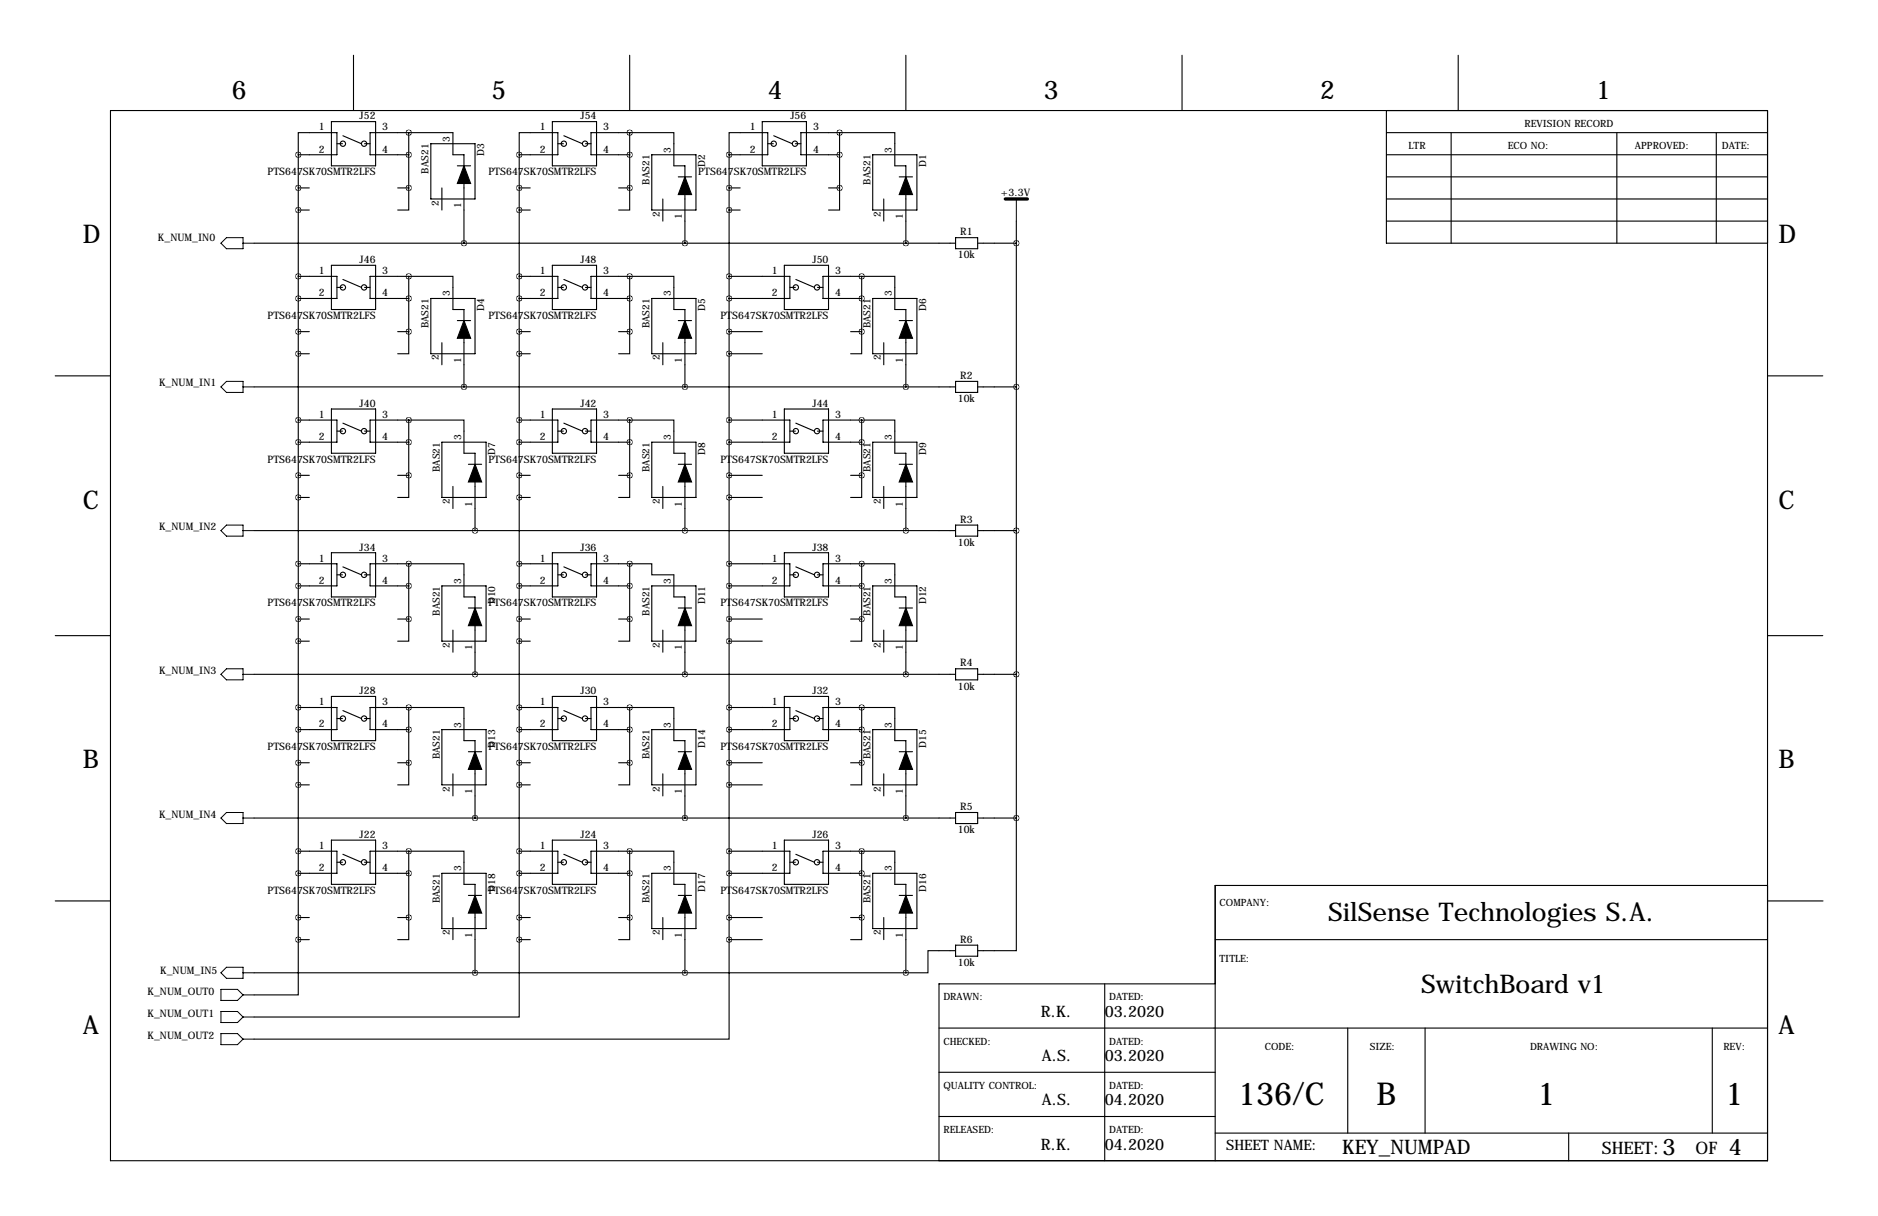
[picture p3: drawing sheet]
<svg xmlns="http://www.w3.org/2000/svg" width="432mm" height="279mm" viewBox="0 0 432 279" stroke-linecap="round" stroke-linejoin="round" font-family="sans-serif">
<g fill="none" stroke="#000" stroke-width=".25">
<path d="M81.3 12.7v12.7M144.8 12.7v12.7M208.3 12.7v12.7M271.8 12.7v12.7M335.3 12.7v12.7M25.4 25.4h381v241.3h-381zM68.6 30.5h8.9v5.1h-8.9zM68.6 35.6v180.3M76.2 27.9h10.2v10.2h-10.2zM77.5 33h1.2M78.8 31.2l4.3 1.8M83.8 33h1.3"/>
<path d="M94 35.6h-8.9v-5.1h19v5.1h2.6v2.5M94 30.5v12.7M99.1 33h10.1v12.7h-10.1zM105.2 38.1h3M119.4 30.5h8.9v5.1h-8.9zM119.4 35.6v180.3M127 27.9h10.2v10.2h-10.2zM128.3 33h1.2M129.6 31.2l4.3 1.8M134.6 33h1.3M144.8 30.5h10.1v7.6h2.6v2.5M144.8 30.5v12.7"/>
<path d="M144.8 30.5h-8.9v5.1h8.9M149.9 35.6h10.1v12.7h-10.1zM167.6 30.5h8.9v5.1h-8.9zM167.6 35.6v180.3M175.3 27.9h10.1v10.2h-10.1zM176.5 33h1.3M177.9 31.2l4.3 1.8M182.9 33h1.2M193 30.5h12.7v7.6h2.6v2.5M193 30.5h-8.9v5.1h8.9M193 30.5v12.7M200.7 35.6h10.1v12.7h-10.1z"/>
<path d="M318.8 30.5h87.6M318.8 35.6h87.6M318.8 25.4v30.5h87.6M333.7 30.5v25.4M371.8 30.5v25.4M394.6 30.5v25.4M58.4 55.9h161.3M68.6 48.3h2.5M68.6 43.2h2.5M91.4 43.2h2.6M94 43.2v5.1h-2.6M101.6 43.2v5.1"/>
<path d="M106.7 42.2v13.7M119.4 48.3h2.5M119.4 43.2h2.5M142.2 43.2h2.6M144.8 43.2v5.1h-2.6M152.4 45.7v5.1M156 40.6h3M157.5 44.7v11.2M167.6 48.3h2.6M167.6 43.2h2.6M190.5 43.2h2.5M193 43.2v5.1h-2.5"/>
<path d="M203.2 45.7v5.1M206.8 40.6h3M208.3 44.7v11.2M219.7 54.6h5.1v2.6h-5.1zM224.8 55.9h8.9M233.7 50.8v137.2M318.8 45.7h87.6M318.8 50.8h87.6M318.8 40.6h87.6M68.6 63.5h8.9v5.1h-8.9M68.6 76.2h2.5M76.2 61h10.2v10.1h-10.2z"/>
<path d="M77.5 66h1.2M78.8 64.2l4.3 1.8M83.8 66h1.3M91.4 76.2h2.6M94 63.5h10.1v7.6h2.6v2.6M94 76.2v5.1h-2.6M94 63.5h-8.9v5.1h8.9M94 63.5v12.7M99.1 68.6h10.1v12.7h-10.1zM101.6 78.7v5.1M105.2 73.7h3M106.7 77.7v11.2"/>
<path d="M119.4 63.5h8.9v5.1h-8.9M119.4 76.2h2.5M127 61h10.2v10.1h-10.2zM128.3 66h1.2M129.6 64.2l4.3 1.8M134.6 66h1.3M142.2 76.2h2.6M144.8 63.5h10.1v7.6h2.6v2.6M144.8 76.2v5.1h-2.6M144.8 63.5v12.7M144.8 63.5h-8.9v5.1h8.9M149.9 68.6h10.1v12.7h-10.1z"/>
<path d="M152.4 78.7v5.1M156 73.7h3M157.5 77.7v11.2M167.6 63.5h14v5.1h-14M167.6 76.2h7.7M180.3 61h10.2v10.1h-10.2zM181.6 66h1.3M183 64.2l4.2 1.8M188 66h1.2M195.6 76.2h2.5M198.1 63.5h7.6v7.6h2.6v2.6M198.1 76.2v5.1h-2.5"/>
<path d="M198.1 63.5h-8.9v5.1h8.9M198.1 63.5v12.7M200.7 68.6h10.1v12.7h-10.1zM203.2 78.7v5.1M206.8 73.7h3M208.3 77.7v11.2M12.7 86.4h12.7M58.4 88.9h161.3M68.6 96.5h8.9v5.1h-8.9M68.6 81.3h2.5M76.2 94h10.2v10.1h-10.2zM77.5 99.1h1.2"/>
<path d="M78.8 97.2l4.3 1.9M83.8 99.1h1.3M94 96.5h12.7v7.6h2.5v2.6M94 96.5h-8.9v5.1h8.9M94 96.5v12.7M119.4 96.5h8.9v5.1h-8.9M119.4 81.3h2.5M127 94h10.2v10.1h-10.2zM128.3 99.1h1.2M129.6 97.2l4.3 1.9M134.6 99.1h1.3M144.8 96.5h10.1v7.6h2.6v2.6"/>
<path d="M144.8 96.5v12.7M144.8 96.5h-8.9v5.1h8.9M167.6 96.5h14v5.1h-14M167.6 81.3h7.7M180.3 94h10.2v10.1h-10.2zM181.6 99.1h1.3M183 97.2l4.2 1.9M188 99.1h1.2M198.1 96.5h7.6v7.6h2.6v2.6M198.1 96.5h-8.9v5.1h8.9M198.1 96.5v12.7M219.7 87.6h5.1v2.6h-5.1z"/>
<path d="M224.8 88.9h8.9M406.4 86.4h12.7M68.6 114.3h2.5M68.6 109.2h2.5M91.4 109.2h2.6M94 109.2v5.1h-2.6M101.6 101.6h10.2v12.7h-10.2zM104.1 111.8v5M107.7 106.7h3M109.2 110.7v11.2M119.4 114.3h2.5M119.4 109.2h2.5"/>
<path d="M142.2 109.2h2.6M144.8 109.2v5.1h-2.6M149.9 101.6h10.1v12.7h-10.1zM152.4 111.8v5M156 106.7h3M157.5 110.7v11.2M167.6 114.3h7.7M167.6 109.2h7.7M195.6 109.2h2.5M198.1 109.2v5.1h-2.5M200.7 101.6h10.1v12.7h-10.1zM203.2 111.8v5"/>
<path d="M206.8 106.7h3M208.3 110.7v11.2M58.4 121.9h161.3M68.6 129.5h8.9v5.1h-8.9M76.2 127h10.2v10.2h-10.2zM77.5 132.1h1.2M78.8 130.3l4.3 1.8M83.8 132.1h1.3M94 129.5h12.7v7.7h2.5v2.5M94 129.5h-8.9v5.1h8.9M94 129.5v12.7M101.6 134.6h10.2v12.7h-10.2z"/>
<path d="M107.7 139.7h3M119.4 129.5h8.9v5.1h-8.9M127 127h10.2v10.2h-10.2zM128.3 132.1h1.2M129.6 130.3l4.3 1.8M134.6 132.1h1.3M144.8 129.5h5.1v2.6h5v5.1h2.6v2.5M144.8 129.5v12.7M144.8 129.5h-8.9v5.1h8.9M149.9 134.6h10.1v12.7h-10.1zM156 139.7h3M167.6 129.5h14v5.1h-14"/>
<path d="M180.3 127h10.2v10.2h-10.2zM181.6 132.1h1.3M183 130.3l4.2 1.8M188 132.1h1.2M198.1 129.5h7.6v7.7h2.6v2.5M198.1 129.5h-8.9v5.1h8.9M198.1 129.5v12.7M200.7 134.6h10.1v12.7h-10.1zM206.8 139.7h3M219.7 120.7h5.1v2.5h-5.1zM224.8 121.9h8.9M12.7 146h12.7"/>
<path d="M58.4 154.9h161.3M68.6 147.3h2.5M68.6 142.2h2.5M91.4 142.2h2.6M94 142.2v5.1h-2.6M104.1 144.8v5.1M109.2 143.8v11.1M119.4 147.3h2.5M119.4 142.2h2.5M142.2 142.2h2.6M144.8 142.2v5.1h-2.6M152.4 144.8v5.1"/>
<path d="M157.5 143.8v11.1M167.6 147.3h7.7M167.6 142.2h7.7M195.6 142.2h2.5M198.1 142.2v5.1h-2.5M203.2 144.8v5.1M208.3 143.8v11.1M219.7 153.7h5.1v2.5h-5.1zM224.8 154.9h8.9M406.4 146h12.7M68.6 162.6h8.9v5h-8.9M68.6 175.3h2.5"/>
<path d="M76.2 160h10.2v10.2h-10.2zM77.5 165.1h1.2M78.8 163.3l4.3 1.8M83.8 165.1h1.3M91.4 175.3h2.6M94 162.6h12.7v7.6h2.5v2.5M94 175.3v5h-2.6M94 162.6h-8.9v5h8.9M94 162.6v12.7M101.6 167.6h10.2v12.7h-10.2zM104.1 177.8v5.1M107.7 172.7h3"/>
<path d="M109.2 176.8v11.2M119.4 162.6h8.9v5h-8.9M119.4 175.3h2.5M127 160h10.2v10.2h-10.2zM128.3 165.1h1.2M129.6 163.3l4.3 1.8M134.6 165.1h1.3M142.2 175.3h2.6M144.8 162.6h10.1v7.6h2.6v2.5M144.8 175.3v5h-2.6M144.8 162.6v12.7M144.8 162.6h-8.9v5h8.9"/>
<path d="M149.9 167.6h10.1v12.7h-10.1zM152.4 177.8v5.1M156 172.7h3M157.5 176.8v11.2M167.6 162.6h14v5h-14M167.6 175.3h7.7M180.3 160h10.2v10.2h-10.2zM181.6 165.1h1.3M183 163.3l4.2 1.8M188 165.1h1.2M195.6 175.3h2.5M198.1 162.6h7.6v7.6h2.6v2.5"/>
<path d="M198.1 175.3v5h-2.5M198.1 162.6h-8.9v5h8.9M198.1 162.6v12.7M200.7 167.6h10.1v12.7h-10.1zM203.2 177.8v5.1M206.8 172.7h3M208.3 176.8v11.2M58.4 188h161.3M68.6 195.6h8.9v5.1h-8.9M68.6 180.3h2.5M76.2 193h10.2v10.2h-10.2zM77.5 198.1h1.2"/>
<path d="M78.8 196.3l4.3 1.8M83.8 198.1h1.3M94 195.6h12.7v7.6h2.5v2.5M94 195.6h-8.9v5.1h8.9M94 195.6v15.2M119.4 195.6h8.9v5.1h-8.9M119.4 180.3h2.5M127 193h10.2v10.2h-10.2zM128.3 198.1h1.2M129.6 196.3l4.3 1.8M134.6 198.1h1.3M144.8 195.6h10.1v7.6h2.6v2.5"/>
<path d="M144.8 195.6v15.2M144.8 195.6h-8.9v5.1h8.9M167.6 195.6h14v5.1h-14M167.6 180.3h7.7M180.3 193h10.2v10.2h-10.2zM181.6 198.1h1.3M183 196.3l4.2 1.8M188 198.1h1.2M198.1 195.6h7.6v7.6h2.6v2.5M198.1 195.6h-8.9v5.1h8.9M198.1 195.6v15.2M219.7 186.7h5.1v2.5h-5.1z"/>
<path d="M224.8 188h8.9M233.7 188v30.4h-8.9M12.7 207h12.7M68.6 215.9v12.7h-10.2M68.6 215.9h2.5M68.6 210.8h2.5M91.4 210.8h2.6M94 210.8v5.1h-2.6M101.6 200.7h10.2v12.7h-10.2zM104.1 210.8v5.1M107.7 205.7h3M109.2 209.8v13.7"/>
<path d="M119.4 215.9v17.8h-61M119.4 215.9h2.5M119.4 210.8h2.5M142.2 210.8h2.6M144.8 210.8v5.1h-2.6M149.9 200.7h10.1v12.7h-10.1zM152.4 210.8v5.1M156 205.7h3M157.5 209.8v13.7M167.6 215.9v22.9h-109.2M167.6 215.9h7.7M167.6 210.8h7.7"/>
<path d="M195.6 210.8h2.5M198.1 210.8v5.1h-2.5M200.7 200.7h10.1v12.7h-10.1zM203.2 210.8v5.1M206.8 205.7h3M208.3 209.8v13.7M219.7 218.4h-6.3v5.1h-5.1M219.7 217.2h5.1v2.5h-5.1zM279.4 215.9h127M406.4 203.5h-127v63.2M406.5 207h12.7M58.4 223.5h149.9"/>
<path d="M215.9 236.2h190.5M254 226.1v40.6M279.4 226.1h-63.5v40.6M309.9 236.2v24.1M327.7 236.2v24.1M393.7 236.2v24.1M215.9 246.4h63.5M215.9 256.5h63.5M279.4 260.3h127M360.7 260.3v6.4"/>
<circle cx="78.8" cy="33" r=".61"/>
<circle cx="83.7" cy="33" r=".61"/>
<circle cx="129.6" cy="33" r=".61"/>
<circle cx="134.5" cy="33" r=".61"/>
<circle cx="177.9" cy="33" r=".61"/>
<circle cx="182.8" cy="33" r=".61"/>
<circle cx="78.8" cy="66" r=".61"/>
<circle cx="83.7" cy="66" r=".61"/>
<circle cx="129.6" cy="66" r=".61"/>
<circle cx="134.5" cy="66" r=".61"/>
<circle cx="183" cy="66" r=".61"/>
<circle cx="187.9" cy="66" r=".61"/>
<circle cx="78.8" cy="99.1" r=".61"/>
<circle cx="83.7" cy="99.1" r=".61"/>
<circle cx="129.6" cy="99.1" r=".61"/>
<circle cx="134.5" cy="99.1" r=".61"/>
<circle cx="183" cy="99.1" r=".61"/>
<circle cx="187.9" cy="99.1" r=".61"/>
<circle cx="78.8" cy="132.1" r=".61"/>
<circle cx="83.7" cy="132.1" r=".61"/>
<circle cx="129.6" cy="132.1" r=".61"/>
<circle cx="134.5" cy="132.1" r=".61"/>
<circle cx="183" cy="132.1" r=".61"/>
<circle cx="187.9" cy="132.1" r=".61"/>
<circle cx="78.8" cy="165.1" r=".61"/>
<circle cx="83.7" cy="165.1" r=".61"/>
<circle cx="129.6" cy="165.1" r=".61"/>
<circle cx="134.5" cy="165.1" r=".61"/>
<circle cx="183" cy="165.1" r=".61"/>
<circle cx="187.9" cy="165.1" r=".61"/>
<circle cx="78.8" cy="198.1" r=".61"/>
<circle cx="83.7" cy="198.1" r=".61"/>
<circle cx="129.6" cy="198.1" r=".61"/>
<circle cx="134.5" cy="198.1" r=".61"/>
<circle cx="183" cy="198.1" r=".61"/>
<circle cx="187.9" cy="198.1" r=".61"/>
</g>
<g fill="#000" stroke="#000" stroke-width=".25">
<path d="M106.7 38.1l1.5 4.1h-3zM157.5 40.6l1.5 4.1h-3zM208.3 40.6l1.5 4.1h-3zM106.7 73.7l1.5 4h-3zM157.5 73.7l1.5 4h-3zM208.3 73.7l1.5 4h-3zM109.2 106.7l1.5 4h-3zM157.5 106.7l1.5 4h-3zM208.3 106.7l1.5 4h-3zM109.2 139.7l1.5 4.1h-3zM157.5 139.7l1.5 4.1h-3zM208.3 139.7l1.5 4.1h-3z"/>
<path d="M109.2 172.7l1.5 4.1h-3zM157.5 172.7l1.5 4.1h-3zM208.3 172.7l1.5 4.1h-3zM109.2 205.7l1.5 4.1h-3zM157.5 205.7l1.5 4.1h-3zM208.3 205.7l1.5 4.1h-3z"/>
</g>
<g fill="none" stroke="#000" stroke-width=".23">
<path d="M52.1 54.6h3.8v2.6h-3.8l-1.3-1.3zM55.9 55.9h2.5M233.7 45.7v5.1M50.8 88.9l1.3-1.3h3.8v2.6h-3.8zM55.9 88.9h2.5M50.8 121.9l1.3-1.2h3.8v2.5h-3.8zM55.9 121.9h2.5M52.1 153.7h3.8v2.5h-3.8l-1.3-1.3zM55.9 154.9h2.5M50.8 188l1.3-1.3h3.8v2.5h-3.8zM55.9 188h2.5M50.8 223.5l1.3-1.3h3.8v2.6h-3.8z"/>
<path d="M50.8 227.3h3.8l1.3 1.3-1.3 1.3h-3.8zM50.8 232.4h3.8l1.3 1.3-1.3 1.2h-3.8zM50.8 237.5h3.8l1.3 1.3-1.3 1.2h-3.8zM55.9 228.6h2.5M55.9 233.7h2.5M55.9 238.8h2.5M55.9 223.5h2.5"/>
</g>
<path d="M231.1 45.7h5.1" fill="none" stroke="#000" stroke-width=".76"/>
<path d="M193 30.5a.05 .05 0 0 0 .1 0 .05 .05 0 0 0-.1 0zM193 35.6a.05 .05 0 0 0 .1 0 .05 .05 0 0 0-.1 0zM193 43.2a.05 .05 0 0 0 .1 0 .05 .05 0 0 0-.1 0zM157.4 55.9a.05 .05 0 0 0 .1 0 .05 .05 0 0 0-.1 0zM208.2 55.9a.05 .05 0 0 0 .1 0 .05 .05 0 0 0-.1 0zM144.7 30.5a.05 .05 0 0 0 .1 0 .05 .05 0 0 0-.1 0zM144.7 35.6a.05 .05 0 0 0 .1 0 .05 .05 0 0 0-.1 0zM93.9 30.5a.05 .05 0 0 0 .1 0 .05 .05 0 0 0-.1 0zM93.9 35.6a.05 .05 0 0 0 .1 0 .05 .05 0 0 0-.1 0zM93.9 43.2a.05 .05 0 0 0 .1 0 .05 .05 0 0 0-.1 0zM106.6 55.9a.05 .05 0 0 0 .1 0 .05 .05 0 0 0-.1 0zM198.1 63.5a.05 .05 0 0 0 .1 0 .05 .05 0 0 0-.1 0zM198.1 68.6a.05 .05 0 0 0 .1 0 .05 .05 0 0 0-.1 0zM198.1 76.2a.05 .05 0 0 0 .1 0 .05 .05 0 0 0-.1 0zM144.7 63.5a.05 .05 0 0 0 .1 0 .05 .05 0 0 0-.1 0zM144.7 68.6a.05 .05 0 0 0 .1 0 .05 .05 0 0 0-.1 0zM144.7 76.2a.05 .05 0 0 0 .1 0 .05 .05 0 0 0-.1 0zM157.4 88.9a.05 .05 0 0 0 .1 0 .05 .05 0 0 0-.1 0zM93.9 63.5a.05 .05 0 0 0 .1 0 .05 .05 0 0 0-.1 0zM93.9 68.6a.05 .05 0 0 0 .1 0 .05 .05 0 0 0-.1 0zM93.9 76.2a.05 .05 0 0 0 .1 0 .05 .05 0 0 0-.1 0zM68.5 35.6a.05 .05 0 0 0 .1 0 .05 .05 0 0 0-.1 0zM68.5 43.2a.05 .05 0 0 0 .1 0 .05 .05 0 0 0-.1 0zM68.5 48.3a.05 .05 0 0 0 .1 0 .05 .05 0 0 0-.1 0zM68.5 63.5a.05 .05 0 0 0 .1 0 .05 .05 0 0 0-.1 0zM68.5 68.6a.05 .05 0 0 0 .1 0 .05 .05 0 0 0-.1 0zM68.5 76.2a.05 .05 0 0 0 .1 0 .05 .05 0 0 0-.1 0zM68.5 81.3a.05 .05 0 0 0 .1 0 .05 .05 0 0 0-.1 0zM68.5 96.5a.05 .05 0 0 0 .1 0 .05 .05 0 0 0-.1 0zM68.5 101.6a.05 .05 0 0 0 .1 0 .05 .05 0 0 0-.1 0zM68.5 109.2a.05 .05 0 0 0 .1 0 .05 .05 0 0 0-.1 0zM68.5 114.3a.05 .05 0 0 0 .1 0 .05 .05 0 0 0-.1 0zM208.2 88.9a.05 .05 0 0 0 .1 0 .05 .05 0 0 0-.1 0zM233.6 88.9a.05 .05 0 0 0 .1 0 .05 .05 0 0 0-.1 0zM198.1 96.5a.05 .05 0 0 0 .1 0 .05 .05 0 0 0-.1 0zM198.1 101.6a.05 .05 0 0 0 .1 0 .05 .05 0 0 0-.1 0zM106.6 88.9a.05 .05 0 0 0 .1 0 .05 .05 0 0 0-.1 0zM109.2 121.9a.05 .05 0 0 0 .1 0 .05 .05 0 0 0-.1 0zM93.9 96.5a.05 .05 0 0 0 .1 0 .05 .05 0 0 0-.1 0zM93.9 101.6a.05 .05 0 0 0 .1 0 .05 .05 0 0 0-.1 0zM93.9 109.2a.05 .05 0 0 0 .1 0 .05 .05 0 0 0-.1 0zM157.4 121.9a.05 .05 0 0 0 .1 0 .05 .05 0 0 0-.1 0zM144.7 96.5a.05 .05 0 0 0 .1 0 .05 .05 0 0 0-.1 0zM144.7 101.6a.05 .05 0 0 0 .1 0 .05 .05 0 0 0-.1 0zM144.7 109.2a.05 .05 0 0 0 .1 0 .05 .05 0 0 0-.1 0zM119.3 63.5a.05 .05 0 0 0 .1 0 .05 .05 0 0 0-.1 0zM119.3 68.6a.05 .05 0 0 0 .1 0 .05 .05 0 0 0-.1 0zM119.3 76.2a.05 .05 0 0 0 .1 0 .05 .05 0 0 0-.1 0zM119.3 81.3a.05 .05 0 0 0 .1 0 .05 .05 0 0 0-.1 0zM167.6 63.5a.05 .05 0 0 0 .1 0 .05 .05 0 0 0-.1 0zM167.6 68.6a.05 .05 0 0 0 .1 0 .05 .05 0 0 0-.1 0zM167.6 76.2a.05 .05 0 0 0 .1 0 .05 .05 0 0 0-.1 0zM167.6 81.3a.05 .05 0 0 0 .1 0 .05 .05 0 0 0-.1 0zM167.6 96.5a.05 .05 0 0 0 .1 0 .05 .05 0 0 0-.1 0zM167.6 101.6a.05 .05 0 0 0 .1 0 .05 .05 0 0 0-.1 0zM167.6 109.2a.05 .05 0 0 0 .1 0 .05 .05 0 0 0-.1 0zM167.6 114.3a.05 .05 0 0 0 .1 0 .05 .05 0 0 0-.1 0zM68.5 129.5a.05 .05 0 0 0 .1 0 .05 .05 0 0 0-.1 0zM68.5 134.6a.05 .05 0 0 0 .1 0 .05 .05 0 0 0-.1 0zM68.5 142.2a.05 .05 0 0 0 .1 0 .05 .05 0 0 0-.1 0zM68.5 147.3a.05 .05 0 0 0 .1 0 .05 .05 0 0 0-.1 0zM119.3 129.5a.05 .05 0 0 0 .1 0 .05 .05 0 0 0-.1 0zM119.3 134.6a.05 .05 0 0 0 .1 0 .05 .05 0 0 0-.1 0zM119.3 142.2a.05 .05 0 0 0 .1 0 .05 .05 0 0 0-.1 0zM119.3 147.3a.05 .05 0 0 0 .1 0 .05 .05 0 0 0-.1 0zM93.9 129.5a.05 .05 0 0 0 .1 0 .05 .05 0 0 0-.1 0zM93.9 134.6a.05 .05 0 0 0 .1 0 .05 .05 0 0 0-.1 0zM93.9 142.2a.05 .05 0 0 0 .1 0 .05 .05 0 0 0-.1 0zM144.7 129.5a.05 .05 0 0 0 .1 0 .05 .05 0 0 0-.1 0zM144.7 134.6a.05 .05 0 0 0 .1 0 .05 .05 0 0 0-.1 0zM144.7 142.2a.05 .05 0 0 0 .1 0 .05 .05 0 0 0-.1 0zM198.1 129.5a.05 .05 0 0 0 .1 0 .05 .05 0 0 0-.1 0zM198.1 134.6a.05 .05 0 0 0 .1 0 .05 .05 0 0 0-.1 0zM198.1 142.2a.05 .05 0 0 0 .1 0 .05 .05 0 0 0-.1 0zM233.6 121.9a.05 .05 0 0 0 .1 0 .05 .05 0 0 0-.1 0zM109.2 154.9a.05 .05 0 0 0 .1 0 .05 .05 0 0 0-.1 0zM157.4 154.9a.05 .05 0 0 0 .1 0 .05 .05 0 0 0-.1 0zM208.2 154.9a.05 .05 0 0 0 .1 0 .05 .05 0 0 0-.1 0zM167.6 129.5a.05 .05 0 0 0 .1 0 .05 .05 0 0 0-.1 0zM167.6 134.6a.05 .05 0 0 0 .1 0 .05 .05 0 0 0-.1 0zM167.6 142.2a.05 .05 0 0 0 .1 0 .05 .05 0 0 0-.1 0zM167.6 147.3a.05 .05 0 0 0 .1 0 .05 .05 0 0 0-.1 0zM68.5 162.6a.05 .05 0 0 0 .1 0 .05 .05 0 0 0-.1 0zM68.5 167.6a.05 .05 0 0 0 .1 0 .05 .05 0 0 0-.1 0zM68.5 175.3a.05 .05 0 0 0 .1 0 .05 .05 0 0 0-.1 0zM68.5 180.3a.05 .05 0 0 0 .1 0 .05 .05 0 0 0-.1 0zM119.3 162.6a.05 .05 0 0 0 .1 0 .05 .05 0 0 0-.1 0zM119.3 167.6a.05 .05 0 0 0 .1 0 .05 .05 0 0 0-.1 0zM119.3 175.3a.05 .05 0 0 0 .1 0 .05 .05 0 0 0-.1 0zM119.3 180.3a.05 .05 0 0 0 .1 0 .05 .05 0 0 0-.1 0zM167.6 162.6a.05 .05 0 0 0 .1 0 .05 .05 0 0 0-.1 0zM167.6 167.6a.05 .05 0 0 0 .1 0 .05 .05 0 0 0-.1 0zM167.6 175.3a.05 .05 0 0 0 .1 0 .05 .05 0 0 0-.1 0zM167.6 180.3a.05 .05 0 0 0 .1 0 .05 .05 0 0 0-.1 0zM93.9 162.6a.05 .05 0 0 0 .1 0 .05 .05 0 0 0-.1 0zM93.9 167.6a.05 .05 0 0 0 .1 0 .05 .05 0 0 0-.1 0zM93.9 175.3a.05 .05 0 0 0 .1 0 .05 .05 0 0 0-.1 0zM144.7 162.6a.05 .05 0 0 0 .1 0 .05 .05 0 0 0-.1 0zM144.7 167.6a.05 .05 0 0 0 .1 0 .05 .05 0 0 0-.1 0zM144.7 175.3a.05 .05 0 0 0 .1 0 .05 .05 0 0 0-.1 0zM198.1 162.6a.05 .05 0 0 0 .1 0 .05 .05 0 0 0-.1 0zM198.1 167.6a.05 .05 0 0 0 .1 0 .05 .05 0 0 0-.1 0zM198.1 175.3a.05 .05 0 0 0 .1 0 .05 .05 0 0 0-.1 0zM233.6 154.9a.05 .05 0 0 0 .1 0 .05 .05 0 0 0-.1 0zM109.2 188a.05 .05 0 0 0 .1 0 .05 .05 0 0 0-.1 0zM157.4 188a.05 .05 0 0 0 .1 0 .05 .05 0 0 0-.1 0zM208.2 188a.05 .05 0 0 0 .1 0 .05 .05 0 0 0-.1 0zM233.6 188a.05 .05 0 0 0 .1 0 .05 .05 0 0 0-.1 0zM68.5 195.6a.05 .05 0 0 0 .1 0 .05 .05 0 0 0-.1 0zM68.5 200.7a.05 .05 0 0 0 .1 0 .05 .05 0 0 0-.1 0zM68.5 210.8a.05 .05 0 0 0 .1 0 .05 .05 0 0 0-.1 0zM68.5 215.9a.05 .05 0 0 0 .1 0 .05 .05 0 0 0-.1 0zM119.3 195.6a.05 .05 0 0 0 .1 0 .05 .05 0 0 0-.1 0zM119.3 200.7a.05 .05 0 0 0 .1 0 .05 .05 0 0 0-.1 0zM119.3 210.8a.05 .05 0 0 0 .1 0 .05 .05 0 0 0-.1 0zM119.3 215.9a.05 .05 0 0 0 .1 0 .05 .05 0 0 0-.1 0zM167.6 195.6a.05 .05 0 0 0 .1 0 .05 .05 0 0 0-.1 0zM167.6 200.7a.05 .05 0 0 0 .1 0 .05 .05 0 0 0-.1 0zM167.6 210.8a.05 .05 0 0 0 .1 0 .05 .05 0 0 0-.1 0zM167.6 215.9a.05 .05 0 0 0 .1 0 .05 .05 0 0 0-.1 0zM93.9 195.6a.05 .05 0 0 0 .1 0 .05 .05 0 0 0-.1 0zM93.9 200.7a.05 .05 0 0 0 .1 0 .05 .05 0 0 0-.1 0zM93.9 210.8a.05 .05 0 0 0 .1 0 .05 .05 0 0 0-.1 0zM109.2 223.5a.05 .05 0 0 0 .1 0 .05 .05 0 0 0-.1 0zM144.7 195.6a.05 .05 0 0 0 .1 0 .05 .05 0 0 0-.1 0zM144.7 200.7a.05 .05 0 0 0 .1 0 .05 .05 0 0 0-.1 0zM144.7 210.8a.05 .05 0 0 0 .1 0 .05 .05 0 0 0-.1 0zM157.4 223.5a.05 .05 0 0 0 .1 0 .05 .05 0 0 0-.1 0zM198.1 195.6a.05 .05 0 0 0 .1 0 .05 .05 0 0 0-.1 0zM198.1 200.7a.05 .05 0 0 0 .1 0 .05 .05 0 0 0-.1 0zM198.1 210.8a.05 .05 0 0 0 .1 0 .05 .05 0 0 0-.1 0zM208.2 223.5a.05 .05 0 0 0 .1 0 .05 .05 0 0 0-.1 0zM208.2 121.9a.05 .05 0 0 0 .1 0 .05 .05 0 0 0-.1 0zM167.6 35.6a.05 .05 0 0 0 .1 0 .05 .05 0 0 0-.1 0zM167.6 43.2a.05 .05 0 0 0 .1 0 .05 .05 0 0 0-.1 0zM167.6 48.3a.05 .05 0 0 0 .1 0 .05 .05 0 0 0-.1 0zM119.3 35.6a.05 .05 0 0 0 .1 0 .05 .05 0 0 0-.1 0zM119.3 43.2a.05 .05 0 0 0 .1 0 .05 .05 0 0 0-.1 0zM119.3 48.3a.05 .05 0 0 0 .1 0 .05 .05 0 0 0-.1 0zM233.6 55.9a.05 .05 0 0 0 .1 0 .05 .05 0 0 0-.1 0zM198.1 109.2a.05 .05 0 0 0 .1 0 .05 .05 0 0 0-.1 0zM119.3 96.5a.05 .05 0 0 0 .1 0 .05 .05 0 0 0-.1 0zM119.3 101.6a.05 .05 0 0 0 .1 0 .05 .05 0 0 0-.1 0zM119.3 109.2a.05 .05 0 0 0 .1 0 .05 .05 0 0 0-.1 0zM119.3 114.3a.05 .05 0 0 0 .1 0 .05 .05 0 0 0-.1 0zM144.7 43.2a.05 .05 0 0 0 .1 0 .05 .05 0 0 0-.1 0z" fill="#000" stroke="#000" stroke-width="1.3"/>
<g font-size="7.3">
<text x="284.7" y="254">136/C</text>
<text x="316.5" y="254">B</text>
<text x="353.5" y="254">1</text>
<text x="396.7" y="254">1</text>
</g>
<g font-size="5.9">
<text x="53.3" y="22.9">6</text>
<text x="113" y="22.9">5</text>
<text x="176.5" y="22.9">4</text>
<text x="240" y="22.9">3</text>
<text x="303.5" y="22.9">2</text>
<text x="367" y="22.9">1</text>
<text x="19" y="55.9">D</text>
<text x="408.9" y="55.9">D</text>
<text x="19" y="116.8">C</text>
<text x="408.9" y="116.8">C</text>
<text x="19" y="176.5">B</text>
<text x="408.9" y="176.5">B</text>
<text x="305.4" y="211.6">SilSense Technologies S.A.</text>
<text x="326.8" y="228.1">SwitchBoard v1</text>
<text x="19" y="237.5">A</text>
<text x="408.9" y="237.5">A</text>
</g>
<g font-size="5.3">
<text x="382.3" y="265.5">3</text>
<text x="397.5" y="265.5">4</text>
</g>
<text font-size="4.6" x="308.6" y="265.3">KEY_NUMPAD</text>
<g font-size="4">
<text x="368.3" y="265">SHEET:</text>
<text x="389.9" y="265">OF</text>
</g>
<g font-size="3.6">
<text x="239.3" y="233.7">R.K.</text>
<text x="254" y="233.7">03.2020</text>
<text x="239.5" y="243.8">A.S.</text>
<text x="254" y="243.8">03.2020</text>
<text x="239.5" y="254">A.S.</text>
<text x="254" y="254">04.2020</text>
<text x="239.3" y="264.2">R.K.</text>
<text x="254" y="264.2">04.2020</text>
</g>
<text font-size="3.3" x="281.9" y="264.2">SHEET NAME:</text>
<g font-size="2.4">
<text x="73.3" y="30">1</text>
<text x="82.7" y="27.4">J52</text>
<text x="87.9" y="30">3</text>
<text x="124.1" y="30">1</text>
<text x="133.5" y="27.4">J54</text>
<text x="138.7" y="30">3</text>
<text x="172.4" y="30">1</text>
<text x="181.8" y="27.4">J56</text>
<text x="186.9" y="30">3</text>
<text x="73.3" y="35.1">2</text>
<text x="87.9" y="35.1">4</text>
<text x="124.1" y="35.1">2</text>
<text x="138.7" y="35.1">4</text>
<text x="172.4" y="35.1">2</text>
<text x="186.9" y="35.1">4</text>
<text x="61.5" y="40.3">PTS647SK70SMTR2LFS</text>
<text x="112.3" y="40.3">PTS647SK70SMTR2LFS</text>
<text x="160.6" y="40.3">PTS647SK70SMTR2LFS</text>
<text x="230.1" y="45">+3.3V</text>
<text x="36.3" y="55.4">K_NUM_IN0</text>
<text x="220.2" y="59.4">10k</text>
<text x="220.8" y="54.1">R1</text>
<text x="73.3" y="63">1</text>
<text x="82.7" y="60.5">J46</text>
<text x="87.9" y="63">3</text>
<text x="124.1" y="63">1</text>
<text x="133.5" y="60.5">J48</text>
<text x="138.7" y="63">3</text>
<text x="177.5" y="63">1</text>
<text x="186.8" y="60.5">J50</text>
<text x="192" y="63">3</text>
<text x="73.3" y="68.1">2</text>
<text x="87.9" y="68.1">4</text>
<text x="124.1" y="68.1">2</text>
<text x="138.7" y="68.1">4</text>
<text x="177.5" y="68.1">2</text>
<text x="192" y="68.1">4</text>
<text x="61.5" y="73.3">PTS647SK70SMTR2LFS</text>
<text x="112.3" y="73.3">PTS647SK70SMTR2LFS</text>
<text x="165.6" y="73.3">PTS647SK70SMTR2LFS</text>
<text x="36.6" y="88.6">K_NUM_IN1</text>
<text x="220.8" y="87.1">R2</text>
<text x="82.7" y="93.5">J40</text>
<text x="133.5" y="93.5">J42</text>
<text x="186.8" y="93.5">J44</text>
<text x="220.2" y="92.4">10k</text>
<text x="73.3" y="96">1</text>
<text x="73.3" y="101.1">2</text>
<text x="87.9" y="96">3</text>
<text x="87.9" y="101.1">4</text>
<text x="124.1" y="96">1</text>
<text x="124.1" y="101.1">2</text>
<text x="138.7" y="96">3</text>
<text x="138.7" y="101.1">4</text>
<text x="177.5" y="96">1</text>
<text x="177.5" y="101.1">2</text>
<text x="192" y="96">3</text>
<text x="192" y="101.1">4</text>
<text x="61.5" y="106.3">PTS647SK70SMTR2LFS</text>
<text x="112.3" y="106.3">PTS647SK70SMTR2LFS</text>
<text x="165.6" y="106.3">PTS647SK70SMTR2LFS</text>
<text x="36.6" y="121.7">K_NUM_IN2</text>
<text x="220.2" y="125.4">10k</text>
<text x="220.8" y="120.1">R3</text>
<text x="73.3" y="129">1</text>
<text x="82.7" y="126.5">J34</text>
<text x="87.9" y="129">3</text>
<text x="124.1" y="129">1</text>
<text x="133.5" y="126.5">J36</text>
<text x="138.7" y="129">3</text>
<text x="177.5" y="129">1</text>
<text x="186.8" y="126.5">J38</text>
<text x="192" y="129">3</text>
<text x="73.3" y="134.1">2</text>
<text x="87.9" y="134.1">4</text>
<text x="124.1" y="134.1">2</text>
<text x="138.7" y="134.1">4</text>
<text x="177.5" y="134.1">2</text>
<text x="192" y="134.1">4</text>
<text x="61.5" y="139.3">PTS647SK70SMTR2LFS</text>
<text x="112.3" y="139.3">PTS647SK70SMTR2LFS</text>
<text x="165.6" y="139.3">PTS647SK70SMTR2LFS</text>
<text x="36.6" y="154.9">K_NUM_IN3</text>
<text x="220.8" y="153.1">R4</text>
<text x="82.7" y="159.5">J28</text>
<text x="133.5" y="159.5">J30</text>
<text x="186.8" y="159.5">J32</text>
<text x="220.2" y="158.4">10k</text>
<text x="73.3" y="162.1">1</text>
<text x="73.3" y="167.1">2</text>
<text x="87.9" y="162.1">3</text>
<text x="87.9" y="167.1">4</text>
<text x="124.1" y="162.1">1</text>
<text x="124.1" y="167.1">2</text>
<text x="138.7" y="162.1">3</text>
<text x="138.7" y="167.1">4</text>
<text x="177.5" y="162.1">1</text>
<text x="177.5" y="167.1">2</text>
<text x="192" y="162.1">3</text>
<text x="192" y="167.1">4</text>
<text x="61.5" y="172.3">PTS647SK70SMTR2LFS</text>
<text x="112.3" y="172.3">PTS647SK70SMTR2LFS</text>
<text x="165.6" y="172.3">PTS647SK70SMTR2LFS</text>
<text x="36.6" y="188">K_NUM_IN4</text>
<text x="220.2" y="191.5">10k</text>
<text x="220.8" y="186.1">R5</text>
<text x="73.3" y="195.1">1</text>
<text x="82.7" y="192.5">J22</text>
<text x="87.9" y="195.1">3</text>
<text x="124.1" y="195.1">1</text>
<text x="133.5" y="192.5">J24</text>
<text x="138.7" y="195.1">3</text>
<text x="177.5" y="195.1">1</text>
<text x="186.8" y="192.5">J26</text>
<text x="192" y="195.1">3</text>
<text x="73.3" y="200.2">2</text>
<text x="87.9" y="200.2">4</text>
<text x="124.1" y="200.2">2</text>
<text x="138.7" y="200.2">4</text>
<text x="177.5" y="200.2">2</text>
<text x="192" y="200.2">4</text>
<text x="61.5" y="205.4">PTS647SK70SMTR2LFS</text>
<text x="112.3" y="205.4">PTS647SK70SMTR2LFS</text>
<text x="165.6" y="205.4">PTS647SK70SMTR2LFS</text>
<text x="220.2" y="221.9">10k</text>
<text x="220.8" y="216.6">R6</text>
<text x="36.8" y="223.8">K_NUM_IN5</text>
<text x="33.9" y="228.6">K_NUM_OUT0</text>
<text x="33.9" y="233.7">K_NUM_OUT1</text>
<text x="33.9" y="238.8">K_NUM_OUT2</text>
</g>
<g font-size="2.3">
<text x="350.5" y="29.2">REVISION RECORD</text>
<text x="103.5" y="32.6" transform="rotate(-90 103.5 32.6)">3</text>
<text x="111.3" y="35.9" transform="rotate(-90 111.3 35.9)">D3</text>
<text x="154.3" y="35.1" transform="rotate(-90 154.3 35.1)">3</text>
<text x="205.1" y="35.1" transform="rotate(-90 205.1 35.1)">3</text>
<text x="323.8" y="34.3">LTR</text>
<text x="346.7" y="34.3">ECO NO:</text>
<text x="375.9" y="34.3">APPROVED:</text>
<text x="395.9" y="34.3">DATE:</text>
<text x="98.6" y="39.9" transform="rotate(-90 98.6 39.9)">BAS21</text>
<text x="162.1" y="38.5" transform="rotate(-90 162.1 38.5)">D2</text>
<text x="212.9" y="38.5" transform="rotate(-90 212.9 38.5)">D1</text>
<text x="100.9" y="47.2" transform="rotate(-90 100.9 47.2)">2</text>
<text x="106" y="47.8" transform="rotate(-90 106 47.8)">1</text>
<text x="149.4" y="42.4" transform="rotate(-90 149.4 42.4)">BAS21</text>
<text x="200.2" y="42.4" transform="rotate(-90 200.2 42.4)">BAS21</text>
<text x="151.7" y="49.8" transform="rotate(-90 151.7 49.8)">2</text>
<text x="156.8" y="50.3" transform="rotate(-90 156.8 50.3)">1</text>
<text x="202.5" y="49.8" transform="rotate(-90 202.5 49.8)">2</text>
<text x="207.6" y="50.3" transform="rotate(-90 207.6 50.3)">1</text>
<text x="103.5" y="68.1" transform="rotate(-90 103.5 68.1)">3</text>
<text x="111.3" y="71.5" transform="rotate(-90 111.3 71.5)">D4</text>
<text x="154.3" y="68.1" transform="rotate(-90 154.3 68.1)">3</text>
<text x="162.1" y="71.5" transform="rotate(-90 162.1 71.5)">D5</text>
<text x="205.1" y="68.1" transform="rotate(-90 205.1 68.1)">3</text>
<text x="212.9" y="71.5" transform="rotate(-90 212.9 71.5)">D6</text>
<text x="98.6" y="75.4" transform="rotate(-90 98.6 75.4)">BAS21</text>
<text x="149.4" y="75.4" transform="rotate(-90 149.4 75.4)">BAS21</text>
<text x="200.2" y="75.4" transform="rotate(-90 200.2 75.4)">BAS21</text>
<text x="100.9" y="82.8" transform="rotate(-90 100.9 82.8)">2</text>
<text x="106" y="83.4" transform="rotate(-90 106 83.4)">1</text>
<text x="151.7" y="82.8" transform="rotate(-90 151.7 82.8)">2</text>
<text x="156.8" y="83.4" transform="rotate(-90 156.8 83.4)">1</text>
<text x="202.5" y="82.8" transform="rotate(-90 202.5 82.8)">2</text>
<text x="207.6" y="83.4" transform="rotate(-90 207.6 83.4)">1</text>
<text x="106" y="101.1" transform="rotate(-90 106 101.1)">3</text>
<text x="154.3" y="101.1" transform="rotate(-90 154.3 101.1)">3</text>
<text x="205.1" y="101.1" transform="rotate(-90 205.1 101.1)">3</text>
<text x="113.9" y="104.5" transform="rotate(-90 113.9 104.5)">D7</text>
<text x="162.1" y="104.5" transform="rotate(-90 162.1 104.5)">D8</text>
<text x="212.9" y="104.5" transform="rotate(-90 212.9 104.5)">D9</text>
<text x="101.1" y="108.5" transform="rotate(-90 101.1 108.5)">BAS21</text>
<text x="149.4" y="108.5" transform="rotate(-90 149.4 108.5)">BAS21</text>
<text x="200.2" y="108.5" transform="rotate(-90 200.2 108.5)">BAS21</text>
<text x="103.5" y="115.8" transform="rotate(-90 103.5 115.8)">2</text>
<text x="108.5" y="116.4" transform="rotate(-90 108.5 116.4)">1</text>
<text x="151.7" y="115.8" transform="rotate(-90 151.7 115.8)">2</text>
<text x="156.8" y="116.4" transform="rotate(-90 156.8 116.4)">1</text>
<text x="202.5" y="115.8" transform="rotate(-90 202.5 115.8)">2</text>
<text x="207.6" y="116.4" transform="rotate(-90 207.6 116.4)">1</text>
<text x="106" y="134.2" transform="rotate(-90 106 134.2)">3</text>
<text x="154.3" y="134.2" transform="rotate(-90 154.3 134.2)">3</text>
<text x="205.1" y="134.2" transform="rotate(-90 205.1 134.2)">3</text>
<text x="101.1" y="141.5" transform="rotate(-90 101.1 141.5)">BAS21</text>
<text x="113.9" y="138.8" transform="rotate(-90 113.9 138.8)">D10</text>
<text x="149.4" y="141.5" transform="rotate(-90 149.4 141.5)">BAS21</text>
<text x="162.1" y="138.8" transform="rotate(-90 162.1 138.8)">D11</text>
<text x="200.2" y="141.5" transform="rotate(-90 200.2 141.5)">BAS21</text>
<text x="212.9" y="138.8" transform="rotate(-90 212.9 138.8)">D12</text>
<text x="103.5" y="148.8" transform="rotate(-90 103.5 148.8)">2</text>
<text x="108.5" y="149.4" transform="rotate(-90 108.5 149.4)">1</text>
<text x="151.7" y="148.8" transform="rotate(-90 151.7 148.8)">2</text>
<text x="156.8" y="149.4" transform="rotate(-90 156.8 149.4)">1</text>
<text x="202.5" y="148.8" transform="rotate(-90 202.5 148.8)">2</text>
<text x="207.6" y="149.4" transform="rotate(-90 207.6 149.4)">1</text>
<text x="106" y="167.2" transform="rotate(-90 106 167.2)">3</text>
<text x="154.3" y="167.2" transform="rotate(-90 154.3 167.2)">3</text>
<text x="205.1" y="167.2" transform="rotate(-90 205.1 167.2)">3</text>
<text x="113.9" y="171.9" transform="rotate(-90 113.9 171.9)">D13</text>
<text x="162.1" y="171.9" transform="rotate(-90 162.1 171.9)">D14</text>
<text x="212.9" y="171.9" transform="rotate(-90 212.9 171.9)">D15</text>
<text x="101.1" y="174.5" transform="rotate(-90 101.1 174.5)">BAS21</text>
<text x="149.4" y="174.5" transform="rotate(-90 149.4 174.5)">BAS21</text>
<text x="200.2" y="174.5" transform="rotate(-90 200.2 174.5)">BAS21</text>
<text x="103.5" y="181.9" transform="rotate(-90 103.5 181.9)">2</text>
<text x="108.5" y="182.4" transform="rotate(-90 108.5 182.4)">1</text>
<text x="151.7" y="181.9" transform="rotate(-90 151.7 181.9)">2</text>
<text x="156.8" y="182.4" transform="rotate(-90 156.8 182.4)">1</text>
<text x="202.5" y="181.9" transform="rotate(-90 202.5 181.9)">2</text>
<text x="207.6" y="182.4" transform="rotate(-90 207.6 182.4)">1</text>
<text x="106" y="200.2" transform="rotate(-90 106 200.2)">3</text>
<text x="154.3" y="200.2" transform="rotate(-90 154.3 200.2)">3</text>
<text x="205.1" y="200.2" transform="rotate(-90 205.1 200.2)">3</text>
<text x="101.1" y="207.5" transform="rotate(-90 101.1 207.5)">BAS21</text>
<text x="113.9" y="204.9" transform="rotate(-90 113.9 204.9)">D18</text>
<text x="149.4" y="207.5" transform="rotate(-90 149.4 207.5)">BAS21</text>
<text x="162.1" y="204.9" transform="rotate(-90 162.1 204.9)">D17</text>
<text x="200.2" y="207.5" transform="rotate(-90 200.2 207.5)">BAS21</text>
<text x="212.9" y="204.9" transform="rotate(-90 212.9 204.9)">D16</text>
<text x="280.4" y="208.3">COMPANY:</text>
<text x="103.5" y="214.9" transform="rotate(-90 103.5 214.9)">2</text>
<text x="108.5" y="215.4" transform="rotate(-90 108.5 215.4)">1</text>
<text x="151.7" y="214.9" transform="rotate(-90 151.7 214.9)">2</text>
<text x="156.8" y="215.4" transform="rotate(-90 156.8 215.4)">1</text>
<text x="202.5" y="214.9" transform="rotate(-90 202.5 214.9)">2</text>
<text x="207.6" y="215.4" transform="rotate(-90 207.6 215.4)">1</text>
<text x="280.4" y="221">TITLE:</text>
<text x="216.9" y="229.9">DRAWN:</text>
<text x="255" y="229.9">DATED:</text>
<text x="216.9" y="240">CHECKED:</text>
<text x="255" y="240">DATED:</text>
<text x="290.8" y="241.3">CODE:</text>
<text x="315" y="241.3">SIZE:</text>
<text x="351.8" y="241.3">DRAWING NO:</text>
<text x="396.2" y="241.3">REV:</text>
<text x="216.9" y="250.2">QUALITY CONTROL:</text>
<text x="255" y="250.2">DATED:</text>
<text x="216.9" y="260.3">RELEASED:</text>
<text x="255" y="260.3">DATED:</text>
</g>
</svg>
